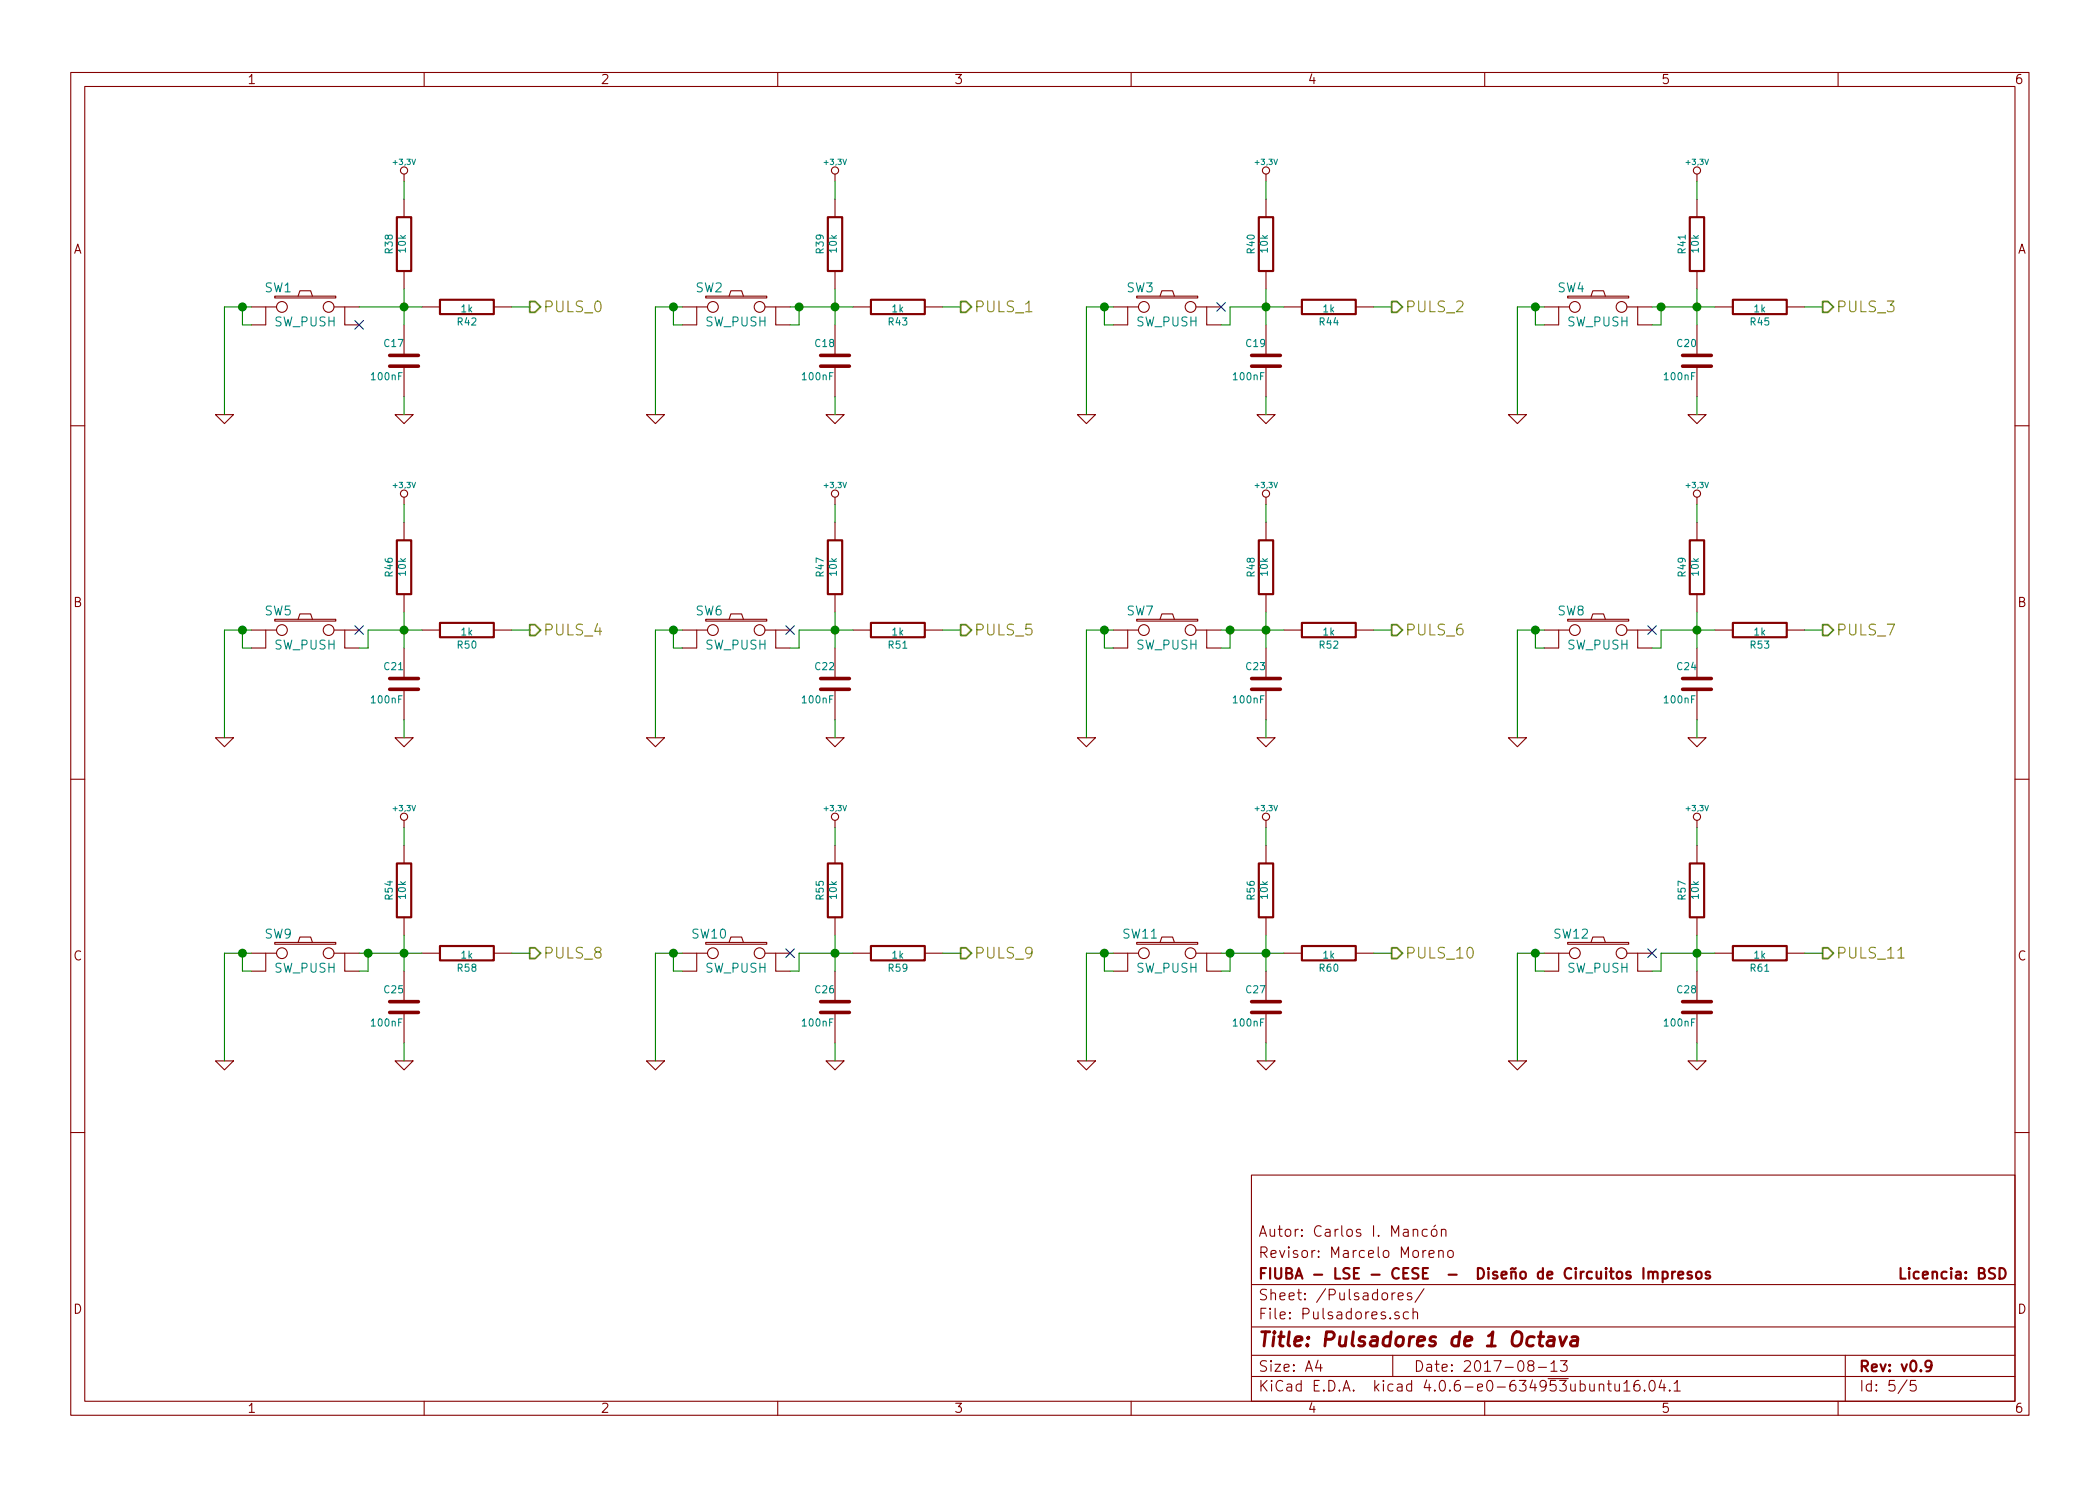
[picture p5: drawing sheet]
<svg xmlns="http://www.w3.org/2000/svg" width="297mm" height="210mm" viewBox="0 0 297 210" stroke-linecap="round" stroke-linejoin="round" font-family="sans-serif">
<g fill="none" stroke="#840000" stroke-width=".15">
<path d="M10 10.3h277v189.9h-277zM12 12.2h273v186.1h-273zM60 10.3v1.9M110 10.3v1.9M160 10.3v1.9M210 10.3v1.9M260 10.3v1.9M57.1 24.6v1M57.1 28.2v2.5M57.1 38.3v2.6M118.1 24.6v1M118.1 28.2v2.5"/>
<path d="M118.1 38.3v2.6M179.1 24.6v1M179.1 28.2v2.5M179.1 38.3v2.6M240 24.6v1M240 28.2v2.5M240 38.3v2.6M30.5 58.7h2.5l-1.3 1.2zM35.6 43.4h3.5M35.6 46h2M37.6 43.4v2.6M38.9 41.9h8.6v.3h-8.6z"/>
<path d="M42.2 41.9l.2-.8h1.5l.3 .8M47.2 43.4h3.6M48.8 43.4v2.6M48.8 46h2M55.9 58.7h2.5l-1.3 1.2zM57.1 46v4.3M57.1 51.8v4.3M59.7 43.4h2.5M69.8 43.4h2.6M91.4 58.7h2.6l-1.3 1.2zM96.5 43.4h3.6M96.5 46h2"/>
<path d="M98.6 43.4v2.6M99.8 41.9h8.7v.3h-8.7zM103.1 41.9l.3-.8h1.5l.3 .8M108.2 43.4h3.6M109.7 43.4v2.6M109.8 46h2M116.8 58.7h2.6l-1.3 1.2zM118.1 46v4.3M118.1 51.8v4.3M120.6 43.4h2.6M130.8 43.4h2.5M152.4 58.7h2.5l-1.2 1.2z"/>
<path d="M157.5 43.4h3.5M157.5 46h2M159.5 43.4v2.6M160.8 41.9h8.6v.3h-8.6zM164.1 41.9l.2-.8h1.6l.2 .8M169.2 43.4h3.5M170.7 43.4v2.6M170.7 46h2M177.8 58.7h2.5l-1.2 1.2zM179.1 46v4.3M179.1 51.8v4.3M181.6 43.4h2.5"/>
<path d="M191.8 43.4h2.5M213.4 58.7h2.5l-1.3 1.2zM218.4 43.4h3.6M218.4 46h2M220.5 43.4v2.6M221.7 41.9h8.7v.3h-8.7zM225 41.9l.3-.8h1.5l.3 .8M230.1 43.4h3.6M231.6 43.4v2.6M231.7 46h2M238.8 58.7h2.5l-1.3 1.2zM240 46v4.3"/>
<path d="M240 51.8v4.3M242.6 43.4h2.5M252.7 43.4h2.6M10 60.2h2M57.1 70.4v1M57.1 73.9v2.5M118.1 70.4v1M118.1 73.9v2.5M179.1 70.4v1M179.1 73.9v2.5M240 70.4v1M240 73.9v2.5"/>
<path d="M285 60.2h2M35.6 89.1h3.5M35.6 91.7h2M37.6 89.1v2.6M38.9 87.6h8.6v.3h-8.6zM42.2 87.6l.2-.7h1.5l.3 .7M47.2 89.1h3.6M48.8 89.1v2.6M48.8 91.7h2M57.1 84.1v2.5M57.1 91.7v4.3M57.1 97.5v4.3"/>
<path d="M59.7 89.1h2.5M69.8 89.1h2.6M96.5 89.1h3.6M96.5 91.7h2M98.6 89.1v2.6M99.8 87.6h8.7v.3h-8.7zM103.1 87.6l.3-.7h1.5l.3 .7M108.2 89.1h3.6M109.7 89.1v2.6M109.8 91.7h2M118.1 84.1v2.5M118.1 91.7v4.3"/>
<path d="M118.1 97.5v4.3M120.6 89.1h2.6M130.8 89.1h2.5M157.5 89.1h3.5M157.5 91.7h2M159.5 89.1v2.6M160.8 87.6h8.6v.3h-8.6zM164.1 87.6l.2-.7h1.6l.2 .7M169.2 89.1h3.5M170.7 89.1v2.6M170.7 91.7h2M179.1 84.1v2.5"/>
<path d="M179.1 91.7v4.3M179.1 97.5v4.3M181.6 89.1h2.5M191.8 89.1h2.5M218.4 89.1h3.6M218.4 91.7h2M220.5 89.1v2.6M221.7 87.6h8.7v.3h-8.7zM225 87.6l.3-.7h1.5l.3 .7M230.1 89.1h3.6M231.6 89.1v2.6M231.7 91.7h2"/>
<path d="M240 84.1v2.5M240 91.7v4.3M240 97.5v4.3M242.6 89.1h2.5M252.7 89.1h2.6M10 110.3h2M30.5 104.4h2.5l-1.3 1.3zM55.9 104.4h2.5l-1.3 1.3zM57.1 116.1v1M57.1 119.6v2.6M91.4 104.4h2.6l-1.3 1.3zM116.8 104.4h2.6l-1.3 1.3z"/>
<path d="M118.1 116.1v1M118.1 119.6v2.6M152.4 104.4h2.5l-1.2 1.3zM177.8 104.4h2.5l-1.2 1.3zM179.1 116.1v1M179.1 119.6v2.6M213.4 104.4h2.5l-1.3 1.3zM238.8 104.4h2.5l-1.3 1.3zM240 116.1v1M240 119.6v2.6M285 110.3h2M35.6 134.9h3.5"/>
<path d="M35.6 137.4h2M37.6 134.9v2.5M38.9 133.3h8.6v.3h-8.6zM42.2 133.3l.2-.7h1.5l.3 .7M47.2 134.9h3.6M48.8 134.9v2.5M48.8 137.4h2M57.1 129.8v2.5M57.1 137.4v4.3M59.7 134.9h2.5M69.8 134.9h2.6M96.5 134.9h3.6"/>
<path d="M96.5 137.4h2M98.6 134.9v2.5M99.8 133.3h8.7v.3h-8.7zM103.1 133.3l.3-.7h1.5l.3 .7M108.2 134.9h3.6M109.7 134.9v2.5M109.8 137.4h2M118.1 129.8v2.5M118.1 137.4v4.3M120.6 134.9h2.6M130.8 134.9h2.5M157.5 134.9h3.5"/>
<path d="M157.5 137.4h2M159.5 134.9v2.5M160.8 133.3h8.6v.3h-8.6zM164.1 133.3l.2-.7h1.6l.2 .7M169.2 134.9h3.5M170.7 134.9v2.5M170.7 137.4h2M179.1 129.8v2.5M179.1 137.4v4.3M181.6 134.9h2.5M191.8 134.9h2.5M218.4 134.9h3.6"/>
<path d="M218.4 137.4h2M220.5 134.9v2.5M221.7 133.3h8.7v.3h-8.7zM225 133.3l.3-.7h1.5l.3 .7M230.1 134.9h3.6M231.6 134.9v2.5M231.7 137.4h2M240 129.8v2.5M240 137.4v4.3M242.6 134.9h2.5M252.7 134.9h2.6M30.5 150.1h2.5l-1.3 1.3z"/>
<path d="M55.9 150.1h2.5l-1.3 1.3zM57.1 143.3v4.3M91.4 150.1h2.6l-1.3 1.3zM116.8 150.1h2.6l-1.3 1.3zM118.1 143.3v4.3M152.4 150.1h2.5l-1.2 1.3zM177.8 150.1h2.5l-1.2 1.3zM179.1 143.3v4.3M213.4 150.1h2.5l-1.3 1.3zM238.8 150.1h2.5l-1.3 1.3zM240 143.3v4.3M10 160.2h2"/>
<path d="M177 166.3h108v32h-108zM199.9 174.1a.38 .38 0 0 1 .6 0v.8M201.9 174l-.5-.1-.2 .3v.6l.2 .1 .5-.1M202.1 177.4l.7-.1v-.3l-.4-.1-.3 .2 .1 .7 .2 .1 .4-.1M202.5 174.1a.41 .41 0 0 1 .8 .1v.4a.41 .41 0 0 1-.4 .3 .41 .41 0 0 1-.4-.3zM203 173.3l-.2 .3M203.5 177.1a.38 .38 0 0 1 .6 0v.8M203.5 176.9v1M203.9 174.1a.38 .38 0 0 1 .6 0v.8M203.9 173.9v1M204.9 177.1a.41 .41 0 0 1 .7 .1v.4a.41 .41 0 0 1-.4 .3 .41 .41 0 0 1-.4-.3zM285 160.2h2"/>
<path d="M60 198.3v1.9M110 198.3v1.9M160 198.3v1.9M177 194.8h108M177 191.8h108M177 187.8h108M177 181.8h108M186.4 192.5l-.3 1h.9M186.8 193v1M197 191.8v3M197.3 182.9l-.2 .1-.2 .2M197.8 183.4l.7-.1-.1-.3-.4-.1-.2 .2v.7l.2 .1 .4-.1"/>
<path d="M197.9 185.7a.37 .37 0 0 0-.6 .1v.1a.54 .54 0 0 0 .6 .3v.1v.2l-.2 .1-.4-.1M199.2 185.7l-.4-.1-.3 .3 .1 .6 .2 .1 .4-.1M199.6 183a.37 .37 0 0 0-.5 .1v.1a.54 .54 0 0 0 .5 .3l.1 .1-.1 .2-.1 .1-.4-.1M199.9 185.7a.38 .38 0 0 1 .6 .1v.8M199.9 185.1v1.5M201.4 182.3l-1.2 2M210 198.3v1.9M216.4 193.2l-.3-.3 .1-.2 .2-.2 .4 .1 .2 .2-.1 .2-.2 .2h-.3a.48 .48 0 0 0-.2 .7l.2 .1h.3l.2-.1a.48 .48 0 0 0-.2-.7M217.6 193.5h1.1M219.4 193l.4-.5v1.5M219.4 194h.8M220.7 192.5h1l-.5 .6 .4 .1 .1 .2-.1 .5-.2 .1h-.4l-.3-.1"/>
<path d="M226.2 196a.38 .38 0 0 1 .6 0v.8M226.2 195.8v1M227.4 195.8h.5M227.6 195.3v1.3l.2 .2h.1M228.4 195.8l.1 .9a.4 .4 0 0 0 .6 0M229.1 195.8v1M229.7 195.8l.4-.5v1.5M229.7 196.8h.9M231.8 195.3a.59 .59 0 0 0-.7 .7l.1 .7 .2 .1h.3l.2-.1 .1-.5-.2-.2-.4-.1-.3 .3M232.6 196.7h.1l-.1 .1-.1-.1h.1v.1M233.4 195.5a.35 .35 0 0 1 .4-.2 .35 .35 0 0 1 .2 .3 .77 .77 0 0 1-.4 1.2 .9 .9 0 0 1-.2-1.3zM235 195.2l-.3 1.1h.9"/>
<path d="M235.4 195.8v1M236.2 196.7v.1l-.1-.1h.1v.1M236.8 195.8l.4-.5v1.5M236.8 196.8h.9M260 198.3v1.9M261 191.8v6.5M269.7 195.2l-1.2 2M271 195.3h-.7l-.1 .7a.62 .62 0 0 1 .7 0l.1 .2v.5l-.2 .1h-.4l-.2-.1"/>
<circle cx="57.2" cy="24.1" r=".51"/>
<circle cx="118.1" cy="24.1" r=".51"/>
<circle cx="179.1" cy="24.1" r=".51"/>
<circle cx="240" cy="24.1" r=".51"/>
<circle cx="39.9" cy="43.4" r=".76"/>
<circle cx="46.5" cy="43.4" r=".76"/>
<circle cx="100.8" cy="43.4" r=".76"/>
<circle cx="107.4" cy="43.4" r=".76"/>
<circle cx="161.8" cy="43.4" r=".76"/>
<circle cx="168.4" cy="43.4" r=".76"/>
<circle cx="222.8" cy="43.4" r=".76"/>
<circle cx="229.4" cy="43.4" r=".76"/>
<circle cx="57.2" cy="69.8" r=".51"/>
<circle cx="118.1" cy="69.8" r=".51"/>
<circle cx="179.1" cy="69.8" r=".51"/>
<circle cx="240" cy="69.8" r=".51"/>
<circle cx="39.9" cy="89.1" r=".76"/>
<circle cx="46.5" cy="89.1" r=".76"/>
<circle cx="100.8" cy="89.1" r=".76"/>
<circle cx="107.4" cy="89.1" r=".76"/>
<circle cx="161.8" cy="89.1" r=".76"/>
<circle cx="168.4" cy="89.1" r=".76"/>
<circle cx="222.8" cy="89.1" r=".76"/>
<circle cx="229.4" cy="89.1" r=".76"/>
<circle cx="57.2" cy="115.6" r=".51"/>
<circle cx="118.1" cy="115.6" r=".51"/>
<circle cx="179.1" cy="115.6" r=".51"/>
<circle cx="240" cy="115.6" r=".51"/>
<circle cx="39.9" cy="134.9" r=".76"/>
<circle cx="46.5" cy="134.9" r=".76"/>
<circle cx="100.8" cy="134.9" r=".76"/>
<circle cx="107.4" cy="134.9" r=".76"/>
<circle cx="161.8" cy="134.9" r=".76"/>
<circle cx="168.4" cy="134.9" r=".76"/>
<circle cx="222.8" cy="134.9" r=".76"/>
<circle cx="229.4" cy="134.9" r=".76"/>
</g>
<g fill="none" stroke="#840000" stroke-width=".3">
<path d="M56.1 30.7h2.1v7.6h-2.1zM117.1 30.7h2v7.6h-2zM178.1 30.7h2v7.6h-2zM239 30.7h2v7.6h-2zM62.2 42.4h7.6v2h-7.6zM123.2 42.4h7.6v2h-7.6zM184.1 42.4h7.7v2h-7.7zM245.1 42.4h7.6v2h-7.6zM56.1 76.4h2.1v7.7h-2.1zM117.1 76.4h2v7.7h-2zM178.1 76.4h2v7.7h-2zM239 76.4h2v7.7h-2z"/>
<path d="M62.2 88.1h7.6v2.1h-7.6zM123.2 88.1h7.6v2.1h-7.6zM184.1 88.1h7.7v2.1h-7.7zM245.1 88.1h7.6v2.1h-7.6zM56.1 122.2h2.1v7.6h-2.1zM62.2 133.9h7.6v2h-7.6zM117.1 122.2h2v7.6h-2zM123.2 133.9h7.6v2h-7.6zM178.1 122.2h2v7.6h-2zM184.1 133.9h7.7v2h-7.7zM239 122.2h2v7.6h-2zM245.1 133.9h7.6v2h-7.6z"/>
<path d="M232.5 179.4v1.5M233.2 179.9v1M235.2 179.9v1.5M236.5 179.9v1M237 179.9l-.3 .1-.2 .2M268.8 179.4v1.5h.7M270.1 179.4l-.1 .1 .1 .1v-.1v-.1v.2M270.1 179.9v1M273.4 179.9v1M276 179.4l-.1 .1 .1 .1 .1-.1-.1-.1v.2M276 179.9v1M282.2 179.5l-.2-.1-.5 .1a.35 .35 0 0 0-.2 .4 .35 .35 0 0 0 .3 .2l.4 .2a.35 .35 0 0 1 .2 .3 .35 .35 0 0 1-.3 .3l-.6-.1"/>
<path d="M282.8 179.4a.76 .76 0 0 1 .9 .8 .76 .76 0 0 1-.9 .7zM233.2 180.1a.38 .38 0 0 1 .6 0v.8M233.8 180.1a.36 .36 0 0 1 .3-.2 .36 .36 0 0 1 .4 .2v.8M235.2 180a.48 .48 0 0 1 .6 .1l.1 .1-.1 .6a.48 .48 0 0 1-.6 0M237.4 180.4l.7-.1-.1-.3-.4-.1-.2 .2 .1 .7 .1 .1 .4-.1M239.3 180a.37 .37 0 0 0-.6 .1v.1a.54 .54 0 0 0 .6 .3v.1v.2l-.2 .1-.4-.1M240 180.1a.41 .41 0 0 1 .7 .1v.4a.41 .41 0 0 1-.4 .3 .41 .41 0 0 1-.4-.3zM241.8 180a.37 .37 0 0 0-.6 .1v.1a.54 .54 0 0 0 .6 .3l.1 .1-.1 .2-.1 .1-.5-.1M271.4 180l-.4-.1-.3 .3 .1 .6 .2 .1 .4-.1M272 180.4l.7-.1-.1-.3-.4-.1-.2 .2 .1 .7 .1 .1 .4-.1M273.2 193.2l-.3 .3h-.3l-.3-.3v-.4l.2-.2 .4-.1 .2 .2a1.19 1.19 0 0 1-.2 1.2l-.4 .1M273.4 180.1a.38 .38 0 0 1 .6 0v.8"/>
<path d="M275.3 180l-.4-.1-.3 .3 .1 .6 .2 .1 .4-.1M276.7 180l.2-.1 .4 .1v.9M277.3 180.3l-.4 .1-.3 .2 .1 .2 .2 .1 .4-.1M278.1 180.8v.1l-.1-.1h.1v.1M278.1 180v.1h-.1l.1-.1v.1M279.9 180.1h.6a.35 .35 0 0 0 .2-.4 .35 .35 0 0 0-.3-.3h-.5v1.5h.6a.4 .4 0 0 0 .3-.4 .4 .4 0 0 0-.4-.4"/>
</g>
<path d="M217.6 189.1h.8M218 188.4l-.2 1.8v.1l.4 .1M219 189.2l.2-.1 .6 .1 .1 .2-.2 1M219.8 189.6l-.7 .1a.4 .4 0 0 0-.3 .3 .4 .4 0 0 0 .2 .4h.5l.2-.1M220.6 189.1l.4 1.3 .6-1.3M222.4 189.2l.1-.1 .6 .1 .1 .2-.1 1M223.2 189.6l-.7 .1a.4 .4 0 0 0-.4 .3 .4 .4 0 0 0 .3 .4h.5l.2-.1" fill="none" stroke="#840000" stroke-width=".41"/>
<g fill="none" stroke="#840000" stroke-width=".51">
<path d="M55.1 51.8h4.1M55.1 50.3h4.1M116.1 51.8h4M116.1 50.3h4M177 51.8h4.1M177 50.3h4.1M238 51.8h4.1M238 50.3h4.1M55.1 97.5h4.1M55.1 96h4.1M116.1 97.5h4M116.1 96h4"/>
<path d="M177 97.5h4.1M177 96h4.1M238 97.5h4.1M238 96h4.1M55.1 143.3h4.1M55.1 141.7h4.1M116.1 143.3h4M116.1 141.7h4M177 143.3h4.1M177 141.7h4.1M238 143.3h4.1M238 141.7h4.1"/>
</g>
<path d="M74.9 42.7h.8l.8 .7-.8 .8h-.8zM135.9 42.7h.8l.7 .7-.7 .8h-.8zM196.8 42.7h.8l.8 .7-.8 .8h-.8zM257.8 42.7h.8l.7 .7-.7 .8h-.8zM74.9 88.4h.8l.8 .7-.8 .8h-.8zM135.9 88.4h.8l.7 .7-.7 .8h-.8zM196.8 88.4h.8l.8 .7-.8 .8h-.8zM257.8 88.4h.8l.7 .7-.7 .8h-.8zM74.9 134.1h.8l.8 .8-.8 .7h-.8zM135.9 134.1h.8l.7 .8-.7 .7h-.8zM196.8 134.1h.8l.8 .8-.8 .7h-.8zM257.8 134.1h.8l.7 .8-.7 .7h-.8z" fill="none" stroke="#848400" stroke-width=".25"/>
<path d="M268.5 135.6h.8" fill="none" stroke="#848400" stroke-width=".15"/>
<g fill="none" stroke="#008400" stroke-width=".15">
<path d="M57.1 25.6v2.6M118.1 25.6v2.6M179.1 25.6v2.6M240 25.6v2.6M34.3 43.4v2.6h1.3M35.6 43.4h-3.9v15.3M50.8 43.4h8.9M57.1 40.9v5.1M57.1 56.1v2.6M72.4 43.4h2.5M95.2 43.4v2.6h1.3M96.5 43.4h-3.8v15.3"/>
<path d="M111.8 43.4h8.8M113 43.4v2.6h-1.2M118.1 40.9v5.1M118.1 56.1v2.6M133.3 43.4h2.6M156.2 43.4v2.6h1.3M157.5 43.4h-3.8v15.3M179.1 40.9v5.1M179.1 56.1v2.6M181.6 43.4h-7.6v2.6h-1.3M194.3 43.4h2.5M217.2 43.4v2.6h1.2"/>
<path d="M218.4 43.4h-3.8v15.3M233.7 43.4h8.9M234.9 43.4v2.6h-1.2M240 40.9v5.1M240 56.1v2.6M255.3 43.4h2.5M57.1 71.4v2.5M118.1 71.4v2.5M179.1 71.4v2.5M240 71.4v2.5M34.3 89.1v2.6h1.3M35.6 89.1h-3.9v15.3"/>
<path d="M57.1 86.6v5.1M59.7 89.1h-7.6v2.6h-1.3M72.4 89.1h2.5M95.2 89.1v2.6h1.3M96.5 89.1h-3.8v15.3M118.1 86.6v5.1M120.6 89.1h-7.6v2.6h-1.2M133.3 89.1h2.6M156.2 89.1v2.6h1.3M157.5 89.1h-3.8v15.3M172.7 89.1h8.9M174 89.1v2.6h-1.3"/>
<path d="M179.1 86.6v5.1M194.3 89.1h2.5M217.2 89.1v2.6h1.2M218.4 89.1h-3.8v15.3M240 86.6v5.1M242.6 89.1h-7.7v2.6h-1.2M255.3 89.1h2.5M57.1 101.8v2.6M57.1 117.1v2.5M118.1 101.8v2.6M118.1 117.1v2.5M179.1 101.8v2.6"/>
<path d="M179.1 117.1v2.5M240 101.8v2.6M240 117.1v2.5M34.3 134.9v2.5h1.3M35.6 134.9h-3.9v15.2M50.8 134.9h8.9M52.1 134.9v2.5h-1.3M57.1 132.3v5.1M72.4 134.9h2.5M95.2 134.9v2.5h1.3M96.5 134.9h-3.8v15.2M118.1 132.3v5.1"/>
<path d="M120.6 134.9h-7.6v2.5h-1.2M133.3 134.9h2.6M156.2 134.9v2.5h1.3M157.5 134.9h-3.8v15.2M172.7 134.9h8.9M174 134.9v2.5h-1.3M179.1 132.3v5.1M194.3 134.9h2.5M217.2 134.9v2.5h1.2M218.4 134.9h-3.8v15.2M240 132.3v5.1M242.6 134.9h-7.7v2.5h-1.2"/>
<path d="M255.3 134.9h2.5M57.1 147.6v2.5M118.1 147.6v2.5M179.1 147.6v2.5M240 147.6v2.5"/>
</g>
<g fill="#008400" stroke="#008400" stroke-width=".25">
<circle cx="240" cy="134.9" r=".51"/>
<circle cx="156.2" cy="134.9" r=".51"/>
<circle cx="174" cy="134.9" r=".51"/>
<circle cx="179.1" cy="134.9" r=".51"/>
<circle cx="118.1" cy="134.9" r=".51"/>
<circle cx="34.3" cy="134.9" r=".51"/>
<circle cx="52.1" cy="134.9" r=".51"/>
<circle cx="57.2" cy="134.9" r=".51"/>
<circle cx="240" cy="89.1" r=".51"/>
<circle cx="156.2" cy="89.1" r=".51"/>
<circle cx="174" cy="89.1" r=".51"/>
<circle cx="179.1" cy="89.1" r=".51"/>
<circle cx="118.1" cy="89.1" r=".51"/>
<circle cx="57.2" cy="89.1" r=".51"/>
<circle cx="240" cy="43.4" r=".51"/>
<circle cx="156.2" cy="43.4" r=".51"/>
<circle cx="179.1" cy="43.4" r=".51"/>
<circle cx="118.1" cy="43.4" r=".51"/>
<circle cx="34.3" cy="43.4" r=".51"/>
<circle cx="57.2" cy="43.4" r=".51"/>
<circle cx="95.3" cy="89.1" r=".51"/>
<circle cx="95.3" cy="43.4" r=".51"/>
<circle cx="217.2" cy="43.4" r=".51"/>
<circle cx="34.3" cy="89.1" r=".51"/>
<circle cx="217.2" cy="89.1" r=".51"/>
<circle cx="217.2" cy="134.9" r=".51"/>
<circle cx="95.3" cy="134.9" r=".51"/>
<circle cx="113" cy="43.4" r=".51"/>
<circle cx="235" cy="43.4" r=".51"/>
</g>
<g fill="none" stroke="#000084" stroke-width=".15">
<path d="M50.2 45.4l1.2 1.2M51.4 45.4l-1.2 1.2M172.1 42.8l1.2 1.2M173.3 42.8l-1.2 1.2M50.2 88.5l1.2 1.3M51.4 88.5l-1.2 1.3M111.2 88.5l1.2 1.3M112.4 88.5l-1.2 1.3M233.1 88.5l1.2 1.3M234.3 88.5l-1.2 1.3M111.2 134.3l1.2 1.2M112.4 134.3l-1.2 1.2"/>
<path d="M233.1 134.3l1.2 1.2M234.3 134.3l-1.2 1.2"/>
</g>
<text font-size="2.8" fill="#840000" x="178" y="190.5">Title: Pulsadores de 1 Octava</text>
<g font-size="2.1" fill="#848400">
<text x="76.9" y="44.2">PULS_0</text>
<text x="137.8" y="44.2">PULS_1</text>
<text x="198.8" y="44.2">PULS_2</text>
<text x="259.7" y="44.2">PULS_3</text>
<text x="76.9" y="89.9">PULS_4</text>
<text x="137.8" y="89.9">PULS_5</text>
<text x="198.8" y="89.9">PULS_6</text>
<text x="259.7" y="89.9">PULS_7</text>
<text x="76.9" y="135.6">PULS_8</text>
<text x="137.8" y="135.6">PULS_9</text>
<text x="198.8" y="135.6">PULS_10</text>
<text x="259.7" y="135.6">PULS_11</text>
</g>
<g font-size="2.1" fill="#840000">
<text x="178" y="178">Revisor: Marcelo Moreno</text>
<text x="178" y="175">Autor: Carlos I. Mancón</text>
<text x="178" y="184">Sheet: /Pulsadores/</text>
<text x="178" y="181">FIUBA - LSE - CESE - Diseño de Circuitos Impresos</text>
<text x="178" y="186.7">File: Pulsadores.sch</text>
<text x="178" y="196.9">KiCad E.D.A. kicad 4.0.6-e0-634953ubuntu16.04.1</text>
<text x="178" y="194.1">Size: A4</text>
<text x="200" y="194.1">Date: 2017-08-13</text>
<text x="263" y="194.1">Rev: v0.9</text>
<text x="263" y="196.9">Id: 5/5</text>
</g>
<g font-size="1.8" fill="#840000">
<text x="35" y="11.9">1</text>
<text x="85" y="11.9">2</text>
<text x="135" y="11.9">3</text>
<text x="185" y="11.9">4</text>
<text x="235" y="11.9">5</text>
<text x="285" y="11.9">6</text>
<text x="10.4" y="35.9">A</text>
<text x="285.4" y="35.9">A</text>
<text x="10.4" y="85.9">B</text>
<text x="285.4" y="85.9">B</text>
<text x="10.4" y="135.9">C</text>
<text x="285.4" y="135.9">C</text>
<text x="10.4" y="185.9">D</text>
<text x="285.4" y="185.9">D</text>
<text x="35" y="199.9">1</text>
<text x="85" y="199.9">2</text>
<text x="135" y="199.9">3</text>
<text x="185" y="199.9">4</text>
<text x="235" y="199.9">5</text>
<text x="285" y="199.9">6</text>
</g>
<g font-size="1.8" fill="#008484">
<text x="37.4" y="41.3">SW1</text>
<text x="98.4" y="41.3">SW2</text>
<text x="159.4" y="41.3">SW3</text>
<text x="220.3" y="41.3">SW4</text>
<text x="38.8" y="46.2">SW_PUSH</text>
<text x="99.7" y="46.2">SW_PUSH</text>
<text x="160.7" y="46.2">SW_PUSH</text>
<text x="221.7" y="46.2">SW_PUSH</text>
<text x="37.4" y="87.1">SW5</text>
<text x="98.4" y="87.1">SW6</text>
<text x="159.4" y="87.1">SW7</text>
<text x="220.3" y="87.1">SW8</text>
<text x="38.8" y="91.9">SW_PUSH</text>
<text x="99.7" y="91.9">SW_PUSH</text>
<text x="160.7" y="91.9">SW_PUSH</text>
<text x="221.7" y="91.9">SW_PUSH</text>
<text x="37.4" y="132.8">SW9</text>
<text x="38.8" y="137.6">SW_PUSH</text>
<text x="97.9" y="132.8">SW10</text>
<text x="99.7" y="137.6">SW_PUSH</text>
<text x="158.9" y="132.8">SW11</text>
<text x="160.7" y="137.6">SW_PUSH</text>
<text x="219.8" y="132.8">SW12</text>
<text x="221.7" y="137.6">SW_PUSH</text>
</g>
<g font-size="1.4" fill="#008484">
<text x="55.5" y="35.8" transform="rotate(-90 55.5 35.8)">R38</text>
<text x="57.4" y="35.7" transform="rotate(-90 57.4 35.7)">10k</text>
<text x="116.5" y="35.8" transform="rotate(-90 116.5 35.8)">R39</text>
<text x="118.4" y="35.7" transform="rotate(-90 118.4 35.7)">10k</text>
<text x="177.5" y="35.8" transform="rotate(-90 177.5 35.8)">R40</text>
<text x="179.3" y="35.7" transform="rotate(-90 179.3 35.7)">10k</text>
<text x="238.4" y="35.8" transform="rotate(-90 238.4 35.8)">R41</text>
<text x="240.3" y="35.7" transform="rotate(-90 240.3 35.7)">10k</text>
<text x="64.7" y="46">R42</text>
<text x="65.2" y="44.2">1k</text>
<text x="125.7" y="46">R43</text>
<text x="126.2" y="44.2">1k</text>
<text x="186.7" y="46">R44</text>
<text x="187.1" y="44.2">1k</text>
<text x="247.6" y="46">R45</text>
<text x="248.1" y="44.2">1k</text>
<text x="52.6" y="53.8">100nF</text>
<text x="54.4" y="49.1">C17</text>
<text x="113.6" y="53.8">100nF</text>
<text x="115.3" y="49.1">C18</text>
<text x="174.5" y="53.8">100nF</text>
<text x="176.3" y="49.1">C19</text>
<text x="235.5" y="53.8">100nF</text>
<text x="237.3" y="49.1">C20</text>
<text x="55.5" y="81.6" transform="rotate(-90 55.5 81.6)">R46</text>
<text x="57.4" y="81.4" transform="rotate(-90 57.4 81.4)">10k</text>
<text x="116.5" y="81.6" transform="rotate(-90 116.5 81.6)">R47</text>
<text x="118.4" y="81.4" transform="rotate(-90 118.4 81.4)">10k</text>
<text x="177.5" y="81.6" transform="rotate(-90 177.5 81.6)">R48</text>
<text x="179.3" y="81.4" transform="rotate(-90 179.3 81.4)">10k</text>
<text x="238.4" y="81.6" transform="rotate(-90 238.4 81.6)">R49</text>
<text x="240.3" y="81.4" transform="rotate(-90 240.3 81.4)">10k</text>
<text x="65.2" y="89.9">1k</text>
<text x="126.2" y="89.9">1k</text>
<text x="187.1" y="89.9">1k</text>
<text x="248.1" y="89.9">1k</text>
<text x="54.4" y="94.8">C21</text>
<text x="64.7" y="91.8">R50</text>
<text x="115.3" y="94.8">C22</text>
<text x="125.7" y="91.8">R51</text>
<text x="176.3" y="94.8">C23</text>
<text x="186.7" y="91.8">R52</text>
<text x="237.3" y="94.8">C24</text>
<text x="247.6" y="91.8">R53</text>
<text x="52.6" y="99.5">100nF</text>
<text x="113.6" y="99.5">100nF</text>
<text x="174.5" y="99.5">100nF</text>
<text x="235.5" y="99.5">100nF</text>
<text x="55.5" y="127.3" transform="rotate(-90 55.5 127.3)">R54</text>
<text x="57.4" y="127.1" transform="rotate(-90 57.4 127.1)">10k</text>
<text x="116.5" y="127.3" transform="rotate(-90 116.5 127.3)">R55</text>
<text x="118.4" y="127.1" transform="rotate(-90 118.4 127.1)">10k</text>
<text x="177.5" y="127.3" transform="rotate(-90 177.5 127.3)">R56</text>
<text x="179.3" y="127.1" transform="rotate(-90 179.3 127.1)">10k</text>
<text x="238.4" y="127.3" transform="rotate(-90 238.4 127.3)">R57</text>
<text x="240.3" y="127.1" transform="rotate(-90 240.3 127.1)">10k</text>
<text x="64.7" y="137.5">R58</text>
<text x="65.2" y="135.6">1k</text>
<text x="125.7" y="137.5">R59</text>
<text x="126.2" y="135.6">1k</text>
<text x="186.7" y="137.5">R60</text>
<text x="187.1" y="135.6">1k</text>
<text x="247.6" y="137.5">R61</text>
<text x="248.1" y="135.6">1k</text>
<text x="54.4" y="140.5">C25</text>
<text x="115.3" y="140.5">C26</text>
<text x="176.3" y="140.5">C27</text>
<text x="237.3" y="140.5">C28</text>
<text x="52.6" y="145.2">100nF</text>
<text x="113.6" y="145.2">100nF</text>
<text x="174.5" y="145.2">100nF</text>
<text x="235.5" y="145.2">100nF</text>
</g>
<g font-size="1.1" fill="#008484">
<text x="55.7" y="23.3">+3,3V</text>
<text x="116.7" y="23.3">+3,3V</text>
<text x="177.6" y="23.3">+3,3V</text>
<text x="238.6" y="23.3">+3,3V</text>
<text x="55.7" y="69">+3,3V</text>
<text x="116.7" y="69">+3,3V</text>
<text x="177.6" y="69">+3,3V</text>
<text x="238.6" y="69">+3,3V</text>
<text x="55.7" y="114.8">+3,3V</text>
<text x="116.7" y="114.8">+3,3V</text>
<text x="177.6" y="114.8">+3,3V</text>
<text x="238.6" y="114.8">+3,3V</text>
</g>
</svg>
